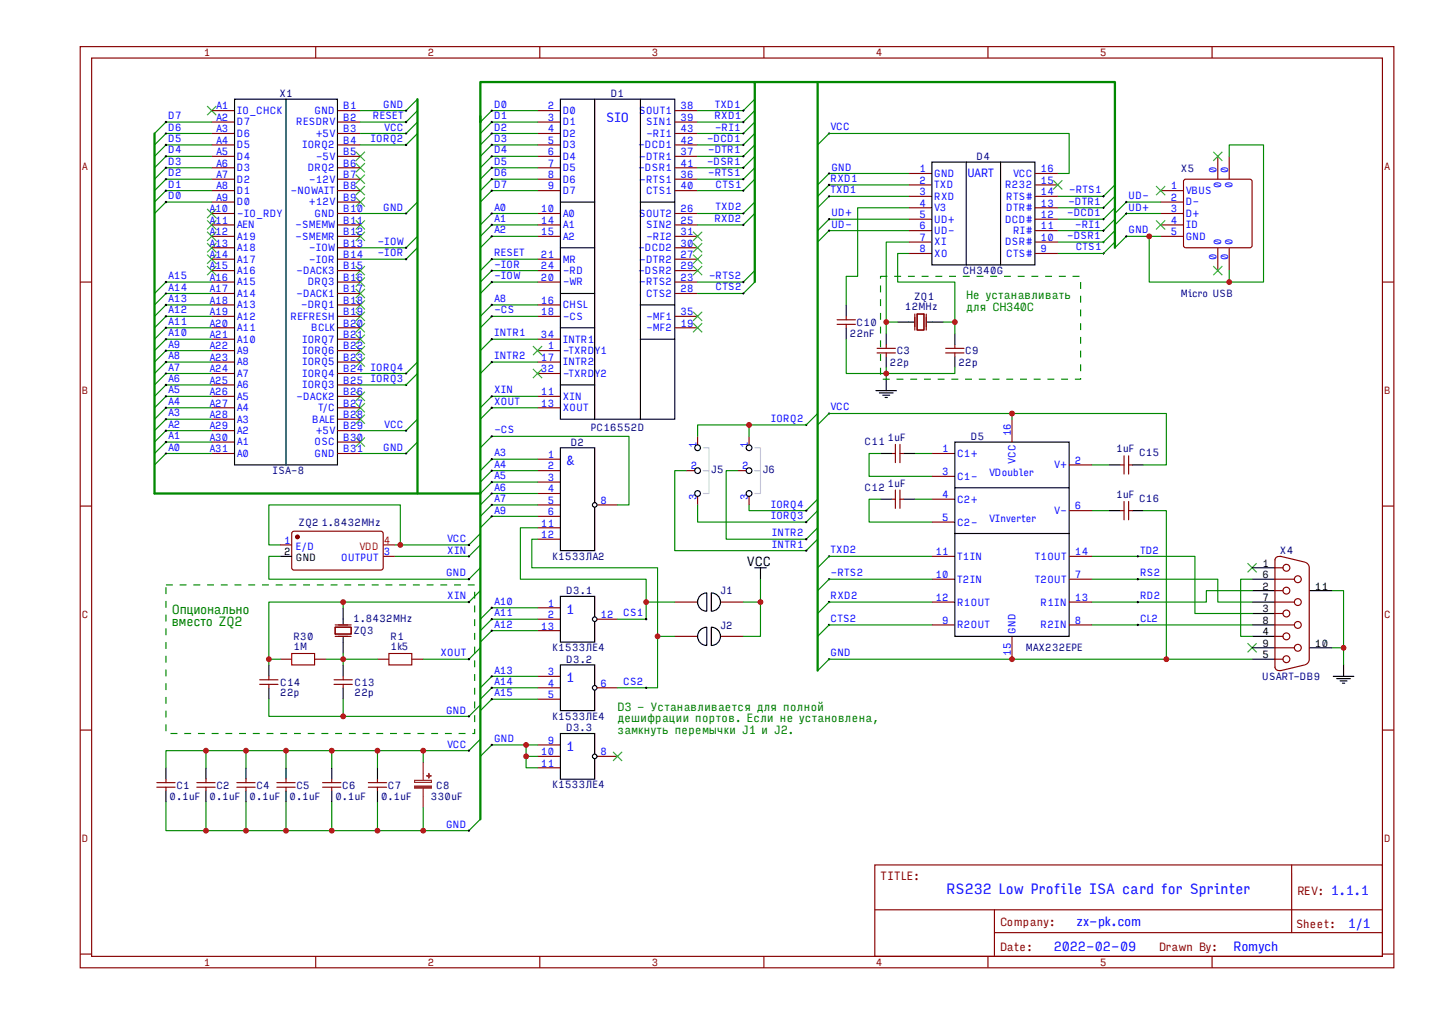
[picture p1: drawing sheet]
<svg xmlns="http://www.w3.org/2000/svg" width="297mm" height="210mm" viewBox="0 0 297 210" stroke-linecap="round" stroke-linejoin="round" font-family="sans-serif">
<g fill="none" stroke="#800" stroke-width=".24">
<path d="M16.6 9.6h271.7v190.6h-271.7zM19 12h266.9v185.9h-266.9zM65.3 9.6v2.4M111.6 9.6v2.4M158 9.6v2.4M204.3 9.6v2.4M250.7 9.6v2.4M111.2 22.9h4.7M111.2 25.3h4.7M111.2 27.6h4.7M111.2 30h4.7M111.2 32.3h4.7"/>
<path d="M111.2 34.7h4.7M111.2 37.1h4.7M111.2 39.4h4.7M139.5 22.9h4.8M139.5 25.3h4.8M139.5 27.6h4.8M139.5 30h4.8M139.5 32.3h4.8M139.5 34.7h4.8M139.5 37.1h4.8M139.5 39.4h4.8M16.6 58.4h2.4"/>
<path d="M111.2 58.4h4.7M111.2 44.2h4.7M111.2 46.5h4.7M111.2 48.9h4.7M111.2 53.6h4.7M111.2 56h4.7M139.5 58.4h4.8M139.5 44.2h4.8M139.5 46.5h4.8M139.5 48.9h4.8M139.5 53.6h4.8M139.5 56h4.8"/>
<path d="M139.5 51.3h4.8M285.9 58.4h2.4M111.2 63.1h4.7M111.2 65.5h4.7M111.2 70.2h4.7M111.2 74.9h4.7M111.2 72.5h4.7M111.2 77.3h4.7M139.5 65.5h4.8M139.5 60.7h4.8M139.5 67.8h4.8M111.2 82h4.7"/>
<path d="M111.2 84.4h4.7M111.2 95h4.7M111.2 97.4h4.7M111.2 99.7h4.7M16.6 104.7h2.4M111.2 102.1h4.7M123 104.5h4.7M285.9 104.7h2.4M16.6 151.1h2.4M285.9 151.1h2.4M180.9 179h105v18.9h-105zM267.1 179l.1 14"/>
<path d="M16.6 197.4h2.4M65.3 197.9v2.3M111.6 197.9v2.3M158 197.9v2.3M181 188.2h104.8M204.3 197.9v2.3M205.7 193h80.1M205.7 188.2v9.5M250.7 197.9v2.3M285.9 197.4h2.4"/>
</g>
<path d="M115.9 20.5h23.6v66.2h-23.6zM123 20.5v66.2M132.5 20.5v66.2M115.9 41.8h7.1M115.9 51.3h7.1M132.5 41.8h7M115.9 67.8h7.1M115.9 60.7h7.1M115.9 79.6h7.1M132.5 63.1h7M132.5 70.2h7M115.9 92.6h7.1v21.3h-7.1z" fill="none" stroke="#000" stroke-width=".24"/>
<path d="M99.4 25.3v76.8h-67.4v-74.5" fill="none" stroke="#080" stroke-width=".47"/>
<g fill="#000" stroke="#080" stroke-width=".24">
<path d="M34.3 25.3l-2.3 2.3zM34.3 27.6l-2.3 2.4zM34.3 32.3l-2.3 2.4zM34.3 30l-2.3 2.3zM34.3 37.1l-2.3 2.3zM34.3 34.7l-2.3 2.4zM99.4 25.3l2.3-2.4zM99.4 30l2.3-2.4zM99.4 27.6l2.3-2.3zM101.7 32.3l-2.3 2.4zM99.4 32.3l2.3-2.3zM99.4 39.4l2.3-2.3z"/>
<path d="M99.4 37.1l2.3-2.4zM34.3 41.8l-2.3 2.4zM34.3 39.4l-2.3 2.4zM99.4 41.8l2.3-2.4zM99.4 48.9l2.3-2.4zM99.4 46.5l2.3-2.3zM99.4 51.3l2.3-2.4zM99.4 58.4l2.3-2.4zM99.4 56l2.3-2.4zM99.4 60.7l2.3-2.3z"/>
</g>
<g fill="none" stroke="#080" stroke-width=".24">
<path d="M34.3 25.3h9.5M34.3 27.6h9.5M34.3 32.3h9.5M34.3 30h9.5M34.3 37.1h9.5M34.3 34.7h9.5M34.3 39.4h9.5M101.7 25.3h9.5M101.7 27.6h9.5M101.7 32.3h9.5M101.7 30h9.5M101.7 37.1h9.5"/>
<path d="M101.7 34.7h9.5M101.7 39.4h9.5M101.7 22.9h9.5M34.3 41.8h9.5M101.7 46.5h9.5M101.7 44.2h9.5M101.7 48.9h9.5M101.7 56h9.5M101.7 53.6h9.5M101.7 58.4h9.5"/>
</g>
<g fill="#000" stroke="#000" stroke-width=".21">
<path d="M34.3 39.2v.5zM34.1 39.4h.5z"/>
<path d="M34.3 36.8v.5zM34.1 37.1h.5z"/>
<path d="M34.3 34.5v.4zM34.1 34.7h.5z"/>
<path d="M34.3 32.1v.5zM34.1 32.3h.5z"/>
<path d="M34.3 29.7v.5zM34.1 30h.5z"/>
<path d="M34.3 27.4v.5zM34.1 27.6h.5z"/>
<path d="M34.3 25v.5zM34.1 25.3h.5z"/>
<path d="M101.7 22.7v.4zM101.5 22.9h.5z"/>
<path d="M101.7 25v.5zM101.5 25.3h.5z"/>
<path d="M101.7 27.4v.5zM101.5 27.6h.5z"/>
<path d="M101.7 29.7v.5zM101.5 30h.5z"/>
<path d="M101.7 32.1v.5zM101.5 32.3h.5z"/>
<path d="M101.7 34.5v.4zM101.5 34.7h.5z"/>
<path d="M101.7 36.8v.5zM101.5 37.1h.5z"/>
<path d="M101.7 39.2v.5zM101.5 39.4h.5z"/>
<path d="M34.3 41.6v.4zM34.1 41.8h.5z"/>
</g>
<g fill="#000" stroke="#3c3" stroke-width=".24">
<path d="M42.8 21.9l1.9 1.9zM42.8 23.8l1.9-1.9z"/>
<path d="M42.8 43.2l1.9 1.9zM44.7 43.2l-1.9 1.9z"/>
<path d="M42.8 45.6l1.9 1.9zM42.8 47.5l1.9-1.9z"/>
<path d="M42.8 48l1.9 1.8zM44.7 48l-1.9 1.8z"/>
<path d="M42.8 50.3l1.9 1.9zM44.7 50.3l-1.9 1.9z"/>
<path d="M42.8 52.7l1.9 1.9zM44.7 52.7l-1.9 1.9z"/>
<path d="M42.8 55l1.9 1.9zM42.8 56.9l1.9-1.9z"/>
</g>
<circle cx="123" cy="104.5" r=".47" fill="#fff" stroke="#000" stroke-width=".24"/>
<path d="M111.2 104.5h4.7M111.2 106.8h4.7M111.2 109.2h4.7M111.2 111.6h4.7M111.2 125.8h4.7M111.2 128.1h4.7M123 128.1h4.7" fill="none" stroke="#800" stroke-width=".24"/>
<path d="M99.4 102.1v67.4" fill="none" stroke="#080" stroke-width=".47"/>
<path d="M34.3 93.8h9.5M34.3 91.5h9.5M34.3 89.1h9.5M101.7 95h9.5M101.7 97.4h9.5M101.7 99.7h9.5M101.7 102.1h9.5M101.7 104.5h9.5M101.7 106.8h9.5" fill="none" stroke="#080" stroke-width=".24"/>
<path d="M34.3 93.8l-2.3 2.4zM34.3 91.5l-2.3 2.3zM34.3 89.1l-2.3 2.4zM101.7 95l-2.3 2.4zM99.4 99.7l2.3-2.3zM99.4 102.1l2.3-2.4zM99.4 104.5l2.3-2.4zM99.4 106.8l2.3-2.3zM99.4 109.2l2.3-2.4z" fill="#000" stroke="#080" stroke-width=".24"/>
<g fill="#000" stroke="#000" stroke-width=".21">
<path d="M101.7 43.9v.5zM101.5 44.2h.5z"/>
<path d="M101.7 46.3v.5zM101.5 46.5h.5z"/>
<path d="M101.7 48.7v.4zM101.5 48.9h.5z"/>
<path d="M34.3 93.6v.5zM34.1 93.8h.5z"/>
<path d="M34.3 91.2v.5zM34.1 91.5h.5z"/>
<path d="M34.3 88.9v.4zM34.1 89.1h.5z"/>
<path d="M101.7 94.8v.4zM101.5 95h.5z"/>
<path d="M101.7 97.1v.5zM101.5 97.4h.5z"/>
<path d="M101.7 99.5v.5zM101.5 99.7h.5z"/>
<path d="M101.7 101.9v.4zM101.5 102.1h.5z"/>
<path d="M101.7 104.2v.5zM101.5 104.5h.5z"/>
<path d="M101.7 106.6v.5zM101.5 106.8h.5z"/>
</g>
<path d="M115.9 123.4h7.1v9.4h-7.1z" fill="none" stroke="#000" stroke-width=".24"/>
<circle cx="123" cy="128.1" r=".47" fill="#fff" stroke="#000" stroke-width=".24"/>
<path d="M111.2 130.5h4.7M111.2 139.9h4.7M111.2 142.3h4.7M123 142.3h4.7" fill="none" stroke="#800" stroke-width=".24"/>
<path d="M115.9 137.6h7.1v9.4h-7.1z" fill="none" stroke="#000" stroke-width=".24"/>
<circle cx="123" cy="142.3" r=".47" fill="#fff" stroke="#000" stroke-width=".24"/>
<g fill="none" stroke="#800" stroke-width=".24">
<path d="M141.9 97.4h2.4M144.3 90.3v2.3M192.8 93.8h4.7M192.8 98.6h4.7M209.3 86.7v4.8M221.1 96.2h4.8M58 112.7h2.3M60.6 110h18.4l.3 .4-.1 7.3-.4 .2h-18.2l-.3-.4v-7.1zM79.3 115.1h2.3M144.3 102.1v2.4M192.8 103.3h4.7M192.8 108h4.7"/>
<path d="M192.8 115.1h4.7M192.8 119.8h4.7M221.1 115.1h4.8M221.1 119.8h4.8M221.1 105.6h4.8M139.5 124.6h4.8M139.5 131.7h4.8M149 124.6h4.7M149 131.7h4.7M192.8 124.6h4.7M192.8 129.3h4.7M209.3 131.7v4.7"/>
<path d="M221.1 124.6h4.8M221.1 129.3h4.8M111.2 144.7h4.7M49 162.9h3.8M49 161.9h3.8M50.9 161.2v.7M50.9 162.9v.7M57.3 162.9h3.7M57.3 161.9h3.7M59.2 161.2v.7M59.2 162.9v.7M66.7 162.9h3.8"/>
<path d="M66.7 161.9h3.8M68.6 161.2v.7M68.6 162.9v.7M76.2 162.9h3.8M76.2 161.9h3.8M78.1 161.2v.7M78.1 162.9v.7"/>
</g>
<g fill="#000" stroke="#080" stroke-width=".24">
<path d="M84 22.9l2.3-2.4zM84 27.6l2.3-2.3zM84 25.3l2.3-2.4zM153.7 22.9l2.4-2.4zM156.1 22.9l-2.4 2.4zM153.7 37.1l2.4-2.4zM156.1 37.1l-2.4 2.3zM169.1 30l2.4-2.4zM84 44.2l2.3-2.4zM84 51.3l2.3-2.4zM86.3 51.3l-2.3 2.3zM156.1 41.8l-2.4 2.4z"/>
<path d="M153.7 46.5l2.4-2.3zM153.7 58.4l2.4-2.4zM169.1 40.6l2.4-2.3zM34.3 77.3l-2.3 2.3zM34.3 74.9l-2.3 2.4zM34.3 72.5l-2.3 2.4zM34.3 70.2l-2.3 2.3zM34.3 67.8l-2.3 2.4zM34.3 65.5l-2.3 2.3zM34.3 63.1l-2.3 2.4zM34.3 60.7l-2.3 2.4zM34.3 58.4l-2.3 2.3z"/>
<path d="M84 79.6l2.3-2.3zM84 77.3l2.3-2.4zM99.4 65.5l2.3-2.4zM99.4 67.8l2.3-2.3zM156.1 58.4l-2.4 2.3zM34.3 86.7l-2.3 2.4zM34.3 84.4l-2.3 2.3zM34.3 82l-2.3 2.4zM34.3 79.6l-2.3 2.4zM84 93.8l2.3-2.3zM84 89.1l2.3-2.4zM99.4 92.6l2.3-2.3z"/>
<path d="M99.4 84.4l2.3-2.4zM169.1 87.9l2.4-2.3zM97 119.8l2.4-2.3zM97 115.1l2.4-2.4zM97 112.7l2.4-2.3zM169.1 117.5l2.4-2.4zM99.4 128.1l2.3-2.3zM99.4 130.5l2.3-2.4zM101.7 130.5l-2.3 2.3zM169.1 131.7l2.4-2.4zM171.5 124.6l-2.4 2.3zM169.1 122.2l2.4-2.4z"/>
<path d="M97 155.3l2.4-2.4zM99.4 142.3l2.3-2.4zM99.4 144.7l2.3-2.4zM99.4 147l2.3-2.3zM97 171.9l2.4-2.4z"/>
</g>
<g fill="none" stroke="#080" stroke-width=".24">
<path d="M74.5 22.9h9.5M74.5 27.6h9.5M74.5 25.3h9.5M144.3 22.9h9.4M144.3 25.3h9.4M144.3 37.1h9.4M144.3 39.4h9.4M171.5 27.6h49.6v8.3h-2.3M34.3 58.4h9.5M74.5 44.2h9.5M74.5 51.3h9.5M74.5 53.6h9.5"/>
<path d="M144.3 58.4h9.4M144.3 44.2h9.4M144.3 46.5h9.4M34.3 63.1h9.5M34.3 65.5h9.5M34.3 79.6h9.5M34.3 77.3h9.5M34.3 74.9h9.5M34.3 72.5h9.5M34.3 70.2h9.5M34.3 67.8h9.5M34.3 60.7h9.5"/>
<path d="M74.5 79.6h9.5M74.5 77.3h9.5M101.7 63.1h9.5M101.7 65.5h9.5M144.3 60.7h9.4M34.3 86.7h9.5M34.3 84.4h9.5M34.3 82h9.5M74.5 93.8h9.5M74.5 89.1h9.5M101.7 90.3h28.4v14.2h-2.4M101.7 82h9.5"/>
<path d="M171.5 85.6h69.7v10.6h-4.7M182.1 93.8h-2.4v4.8h13.1M189.2 93.8h3.6M225.9 96.2h3.5M58 112.7h-2.4v-8.2h27.2v8.2M58 115.1h-2.4v4.7h41.4M81.6 115.1h15.4M81.6 112.7h15.4M111.2 109.2h-3.6v10.6h26v8.3h-5.9M111.2 111.6h-1.2v5.9h26v24.8h-8.3M157.3 119.8v4.8M171.5 119.8h21.3"/>
<path d="M171.5 115.1h21.3M182.1 103.3h-2.4v4.7h13.1M189.2 103.3h3.6M225.9 105.6h3.5M236.5 105.6h4.7v30.8h-69.7M101.7 125.8h9.5M101.7 128.1h9.5M101.7 130.5h9.5M101.7 139.9h9.5M133.6 124.6h5.9M136 131.7h3.5M153.7 124.6h3.6v7.1h-3.6"/>
<path d="M171.5 124.6h21.3M171.5 129.3h21.3M59.2 155.3v3.6M68.6 155.3v3.6M78.1 155.3v3.6M87.5 155.3h-36.6v3.6M97 155.3h-9.5v2.4M101.7 142.3h9.5M101.7 144.7h9.5M50.9 165.9v6h36.6M59.2 165.9v6M68.6 165.9v6"/>
<path d="M78.1 165.9v6M87.5 167.1v4.8h9.5"/>
</g>
<g fill="#000" stroke="#000" stroke-width=".21">
<path d="M84 22.7v.4zM83.7 22.9h.5z"/>
<path d="M84 27.4v.5zM83.7 27.6h.5z"/>
<path d="M84 25v.5zM83.7 25.3h.5z"/>
<path d="M153.7 22.7v.4zM153.5 22.9h.5z"/>
<path d="M153.7 36.8v.5zM153.5 37.1h.5z"/>
<path d="M153.7 25v.5zM153.5 25.3h.5z"/>
<path d="M153.7 39.2v.5zM153.5 39.4h.5z"/>
<path d="M171.5 27.4v.5zM171.2 27.6h.5z"/>
<path d="M34.3 58.1v.5zM34.1 58.4h.5z"/>
<path d="M84 43.9v.5zM83.7 44.2h.5z"/>
<path d="M84 51v.5zM83.7 51.3h.5z"/>
<path d="M84 53.4v.5zM83.7 53.6h.5z"/>
<path d="M101.7 55.8v.4zM101.5 56h.5z"/>
<path d="M101.7 58.1v.5zM101.5 58.4h.5z"/>
<path d="M101.7 53.4v.5zM101.5 53.6h.5z"/>
<path d="M153.7 43.9v.5zM153.5 44.2h.5z"/>
<path d="M153.7 58.1v.5zM153.5 58.4h.5z"/>
<path d="M153.7 46.3v.5zM153.5 46.5h.5z"/>
<path d="M34.3 79.4v.5zM34.1 79.6h.5z"/>
<path d="M34.3 77v.5zM34.1 77.3h.5z"/>
<path d="M34.3 74.7v.4zM34.1 74.9h.5z"/>
<path d="M34.3 72.3v.5zM34.1 72.5h.5z"/>
<path d="M34.3 69.9v.5zM34.1 70.2h.5z"/>
<path d="M34.3 67.6v.5zM34.1 67.8h.5z"/>
<path d="M34.3 65.2v.5zM34.1 65.5h.5z"/>
<path d="M34.3 62.9v.4zM34.1 63.1h.5z"/>
<path d="M34.3 60.5v.5zM34.1 60.7h.5z"/>
<path d="M84 79.4v.5zM83.7 79.6h.5z"/>
<path d="M84 77v.5zM83.7 77.3h.5z"/>
<path d="M101.7 65.2v.5zM101.5 65.5h.5z"/>
<path d="M101.7 62.9v.4zM101.5 63.1h.5z"/>
<path d="M153.7 60.5v.5zM153.5 60.7h.5z"/>
<path d="M34.3 86.5v.5zM34.1 86.7h.5z"/>
<path d="M34.3 84.1v.5zM34.1 84.4h.5z"/>
<path d="M34.3 81.8v.4zM34.1 82h.5z"/>
<path d="M84 93.6v.5zM83.7 93.8h.5z"/>
<path d="M84 88.9v.4zM83.7 89.1h.5z"/>
<path d="M101.7 90v.5zM101.5 90.3h.5z"/>
<path d="M101.7 81.8v.4zM101.5 82h.5z"/>
<path d="M171.5 85.3v.5zM171.2 85.6h.5z"/>
<path d="M97 119.6v.5zM96.7 119.8h.5z"/>
<path d="M97 114.9v.4zM96.7 115.1h.5z"/>
<path d="M97 112.5v.5zM96.7 112.7h.5z"/>
<path d="M171.5 119.6v.5zM171.2 119.8h.5z"/>
<path d="M171.5 114.9v.4zM171.2 115.1h.5z"/>
<path d="M101.7 125.5v.5zM101.5 125.8h.5z"/>
<path d="M101.7 127.9v.5zM101.5 128.1h.5z"/>
<path d="M101.7 130.2v.5zM101.5 130.5h.5z"/>
<path d="M101.7 139.7v.5zM101.5 139.9h.5z"/>
<path d="M133.6 127.9v.5zM133.4 128.1h.5z"/>
<path d="M171.5 129.1v.4zM171.2 129.3h.5z"/>
<path d="M171.5 124.3v.5zM171.2 124.6h.5z"/>
<path d="M171.5 136.2v.4zM171.2 136.4h.5z"/>
<path d="M97 155.1v.4zM96.7 155.3h.5z"/>
<path d="M101.7 142.1v.4zM101.5 142.3h.5z"/>
<path d="M101.7 144.4v.5zM101.5 144.7h.5z"/>
<path d="M133.6 142.1v.4zM133.4 142.3h.5z"/>
<path d="M97 171.6v.5zM96.7 171.9h.5z"/>
</g>
<path d="M156.1 17h13v121.8M86.3 20.5v81.6M99.4 24.1v1.2v-8.3h56.7v41.4" fill="none" stroke="#080" stroke-width=".47"/>
<g fill="#000" stroke="#3c3" stroke-width=".24">
<path d="M73.6 31.4l1.9 1.9zM73.6 33.3l1.9-1.9z"/>
<path d="M73.6 33.8l1.9 1.9zM73.6 35.7l1.9-1.9z"/>
<path d="M73.6 36.1l1.9 1.9zM73.6 38l1.9-1.9z"/>
<path d="M73.6 38.5l1.9 1.9zM73.6 40.4l1.9-1.9z"/>
<path d="M73.6 40.9l1.9 1.9zM75.5 40.9l-1.9 1.9z"/>
<path d="M73.6 45.6l1.9 1.9zM73.6 47.5l1.9-1.9z"/>
<path d="M73.6 48l1.9 1.8zM73.6 49.8l1.9-1.8z"/>
<path d="M73.6 55l1.9 1.9zM73.6 56.9l1.9-1.9z"/>
<path d="M73.6 57.4l1.9 1.9zM73.6 59.3l1.9-1.9z"/>
<path d="M73.6 59.8l1.9 1.9zM75.5 59.8l-1.9 1.9z"/>
<path d="M143.3 48l1.9 1.8zM145.2 48l-1.9 1.8z"/>
<path d="M143.3 50.3l1.9 1.9zM143.3 52.2l1.9-1.9z"/>
<path d="M143.3 52.7l1.9 1.9zM145.2 52.7l-1.9 1.9z"/>
<path d="M143.3 55l1.9 1.9zM143.3 56.9l1.9-1.9z"/>
<path d="M73.6 62.1l1.9 1.9zM75.5 62.1l-1.9 1.9z"/>
<path d="M73.6 64.5l1.9 1.9zM73.6 66.4l1.9-1.9z"/>
<path d="M73.6 66.9l1.9 1.9zM73.6 68.8l1.9-1.9z"/>
<path d="M73.6 69.2l1.9 1.9zM73.6 71.1l1.9-1.9z"/>
<path d="M73.6 71.6l1.9 1.9zM73.6 73.5l1.9-1.9z"/>
<path d="M73.6 74l1.9 1.9zM73.6 75.9l1.9-1.9z"/>
<path d="M143.3 64.5l1.9 1.9zM143.3 66.4l1.9-1.9z"/>
<path d="M143.3 66.9l1.9 1.9zM143.3 68.8l1.9-1.9z"/>
<path d="M73.6 81.1l1.9 1.8zM73.6 82.9l1.9-1.8z"/>
<path d="M73.6 83.4l1.9 1.9zM73.6 85.3l1.9-1.9z"/>
<path d="M73.6 85.8l1.9 1.9zM73.6 87.7l1.9-1.9z"/>
<path d="M73.6 90.5l1.9 1.9zM73.6 92.4l1.9-1.9z"/>
<path d="M258 116.5l1.9 1.9zM258 118.4l1.9-1.9z"/>
<path d="M258 133.1l1.9 1.9zM259.9 133.1l-1.9 1.9z"/>
</g>
<g fill="none" stroke="#000" stroke-width=".24">
<path d="M197.5 91.5h23.6v40.2h-23.6zM58 115.1h2.3M156.1 117.5h2.4M157.3 117.5v2.3M197.5 100.9h23.6M197.5 110.4h23.6M144.8 123.2l.9-.5h.5v3.8a1.89 1.89 0 0 1-1.8-1.2 1.89 1.89 0 0 1 .4-2.1zM144.8 130.3l.9-.5h.5v3.8a1.89 1.89 0 0 1-1.8-1.2 1.89 1.89 0 0 1 .4-2.1zM147.1 122.7a1.89 1.89 0 0 1 1.9 1.9 1.89 1.89 0 0 1-1.9 1.9zM147.1 129.8a1.89 1.89 0 0 1 1.9 1.9 1.89 1.89 0 0 1-1.9 1.9zM50.9 158.9v2.3M59.2 158.9v2.3"/>
<path d="M68.6 158.9v2.3M78.1 158.9v2.3M50.9 163.6v2.3M59.2 163.6v2.3M68.6 163.6v2.3M78.1 163.6v2.3"/>
</g>
<circle cx="61.5" cy="111.1" r=".35" fill="#800" stroke="#800" stroke-width=".24"/>
<path d="M79.3 112.7h2.3" fill="none" stroke="#f00" stroke-width=".24"/>
<g fill="#8d2323" stroke="#8d2323" stroke-width=".24">
<path d="M88.7 160v1z"/>
<path d="M88.2 160.5h1z"/>
<path d="M85.8 162.6h3.4v.5h-3.4z"/>
</g>
<path d="M87.5 157.7v3.8M85.8 161.5h3.4v.4h-3.4zM87.5 163.1v4" fill="none" stroke="#8d2323" stroke-width=".24"/>
<circle cx="144.3" cy="97.4" r=".59" fill="#fff" stroke="#000" stroke-width=".24"/>
<path d="M145.5 92.6h1.1v4.8h-1.1" fill="none" stroke="#ccc" stroke-width=".24"/>
<circle cx="144.3" cy="102.1" r=".59" fill="#fff" stroke="#000" stroke-width=".24"/>
<path d="M145.5 97.4h1.1v4.7h-1.1" fill="none" stroke="#ccc" stroke-width=".24"/>
<circle cx="144.3" cy="92.6" r=".59" fill="#fff" stroke="#000" stroke-width=".24"/>
<path d="M152.6 97.4h2.3M154.9 90.3v2.3M154.9 102.1v2.4" fill="none" stroke="#800" stroke-width=".24"/>
<circle cx="154.9" cy="97.4" r=".59" fill="#fff" stroke="#000" stroke-width=".24"/>
<path d="M156.1 92.6h1.2v4.8h-1.2" fill="none" stroke="#ccc" stroke-width=".24"/>
<circle cx="154.9" cy="102.1" r=".59" fill="#fff" stroke="#000" stroke-width=".24"/>
<path d="M156.1 97.4h1.2v4.7h-1.2" fill="none" stroke="#ccc" stroke-width=".24"/>
<circle cx="154.9" cy="92.6" r=".59" fill="#fff" stroke="#000" stroke-width=".24"/>
<path d="M84 30l2.3-2.4zM99.4 72.5l2.3-2.3zM99.4 77.3l2.3-2.4zM166.7 87.9l2.4-2.3zM169.1 109.2l-2.4 2.4zM169.1 111.6l-2.4 2.3zM169.1 105.6l-2.4 2.4zM166.7 105.6l2.4-2.3z" fill="#000" stroke="#080" stroke-width=".24"/>
<g fill="none" stroke="#080" stroke-width=".24">
<path d="M74.5 30h9.5M101.7 70.2h9.5M101.7 74.9h9.5M141.9 97.4h-2.4v16.5h27.2M152.6 97.4h-2.4v14.2h16.5M154.9 87.9v2.4M166.7 87.9h-22.4v2.4M144.3 104.5v3.5h22.4M154.9 104.5v1.1h11.8M225.9 115.1h21.2v11.8h11.9M225.9 119.8h26v4.8h7.1M259 119.8h-2.4v11.9h2.4"/>
<path d="M225.9 129.3h33.1M241.2 136.4h17.8M259 122.2h-9.5v2.4h-23.6"/>
</g>
<g fill="#000" stroke="#000" stroke-width=".21">
<path d="M84 29.7v.5zM83.7 30h.5z"/>
<path d="M101.7 69.9v.5zM101.5 70.2h.5z"/>
<path d="M101.7 74.7v.4zM101.5 74.9h.5z"/>
<path d="M166.7 87.7v.5zM166.5 87.9h.5z"/>
<path d="M166.7 111.3v.5zM166.5 111.6h.5z"/>
<path d="M166.7 113.7v.5zM166.5 113.9h.5z"/>
<path d="M166.7 107.8v.5zM166.5 108h.5z"/>
<path d="M166.7 105.4v.5zM166.5 105.6h.5z"/>
</g>
<g fill="#000" stroke="#3c3" stroke-width=".24">
<path d="M110.2 76.3l1.9 1.9zM112.1 76.3l-1.9 1.9z"/>
<path d="M110.2 71.6l1.9 1.9zM110.2 73.5l1.9-1.9z"/>
</g>
<g fill="none" stroke="#800" stroke-width=".24">
<path d="M263.7 117.5h1.6M263.7 119.8h4M263.7 115.8v22.2M264.9 115.1l4.9 1.2M265 115.2a.91 .91 0 0 0-1.3 .7M269.9 116.3a1.18 1.18 0 0 1 .9 1.2v18.9a1.18 1.18 0 0 1-.9 1.1M263.7 122.2h1.6M263.7 126.9h1.6M263.7 131.7h1.6M263.7 124.6h4M263.7 136.4h1.6M263.7 129.3h4"/>
<path d="M263.7 134h4M263.7 138a.91 .91 0 0 0 1.3 .7M269.8 137.6l-4.9 1.2M111.2 154.1h4.7M111.2 156.5h4.7M123 156.5h4.7"/>
<circle cx="266.1" cy="117.5" r=".71"/>
<circle cx="268.4" cy="119.8" r=".71"/>
<circle cx="266.1" cy="122.2" r=".71"/>
<circle cx="266.1" cy="136.4" r=".71"/>
<circle cx="266.1" cy="131.7" r=".71"/>
<circle cx="266.1" cy="126.9" r=".71"/>
<circle cx="268.4" cy="134" r=".71"/>
<circle cx="268.4" cy="129.3" r=".71"/>
<circle cx="268.4" cy="124.6" r=".71"/>
</g>
<path d="M259 117.5h4.7M259 119.8h4.7M259 122.2h4.7M259 126.9h4.7M259 131.7h4.7M259 136.4h4.7M259 124.6h4.7M259 129.3h4.7M259 134h4.7M270.8 122.2h4.7M270.8 134h4.7M115.9 151.8h7.1v9.4h-7.1z" fill="none" stroke="#000" stroke-width=".24"/>
<circle cx="123" cy="156.5" r=".47" fill="#fff" stroke="#000" stroke-width=".24"/>
<g fill="none" stroke="#800" stroke-width=".24">
<path d="M43.8 22.9h4.7M43.8 25.3h4.7M43.8 27.6h4.7M43.8 30h4.7M43.8 32.3h4.7M43.8 34.7h4.7M43.8 37.1h4.7M43.8 39.4h4.7M69.8 22.9h4.7M69.8 25.3h4.7M69.8 27.6h4.7M69.8 30h4.7"/>
<path d="M69.8 32.3h4.7M69.8 34.7h4.7M69.8 37.1h4.7M69.8 39.4h4.7M188 35.9h4.8M188 38.3h4.8M214 35.9h4.8M214 38.3h4.8M240 39.4h4.8M244.8 37.3l.4-.2h13.5l.3 .4-.1 13.5-.4 .3-13.5-.1-.2-.4zM251.9 32.3v4.8M254.2 32.3v4.8"/>
<path d="M43.8 41.8h4.7M43.8 44.2h4.7M43.8 46.5h4.7M43.8 48.9h4.7M43.8 51.3h4.7M43.8 53.6h4.7M43.8 56h4.7M43.8 58.4h4.7M69.8 41.8h4.7M69.8 44.2h4.7M69.8 46.5h4.7M69.8 48.9h4.7"/>
<path d="M69.8 51.3h4.7M69.8 53.6h4.7M69.8 56h4.7M69.8 58.4h4.7M188 40.6h4.8M188 43h4.8M188 45.4h4.8M188 47.7h4.8M188 50.1h4.8M188 52.4h4.8M214 40.6h4.8M214 43h4.8"/>
<path d="M214 45.4h4.8M214 47.7h4.8M214 50.1h4.8M214 52.4h4.8M240 41.8h4.8M240 44.2h4.8M240 46.5h4.8M240 48.9h4.8M251.9 51.3v4.7M254.2 51.3v4.7M43.8 60.7h4.7M43.8 63.1h4.7"/>
<path d="M43.8 65.5h4.7M43.8 67.8h4.7M43.8 70.2h4.7M43.8 72.5h4.7M43.8 74.9h4.7M43.8 77.3h4.7M43.8 79.6h4.7M69.8 60.7h4.7M69.8 63.1h4.7M69.8 65.5h4.7M69.8 67.8h4.7M69.8 70.2h4.7"/>
<path d="M69.8 72.5h4.7M69.8 74.9h4.7M69.8 77.3h4.7M69.8 79.6h4.7M173.1 67.1h3.8M173.1 66.2h3.8M175 65.5v.7M175 67.1v.7M181.4 73h3.8M181.4 72.1h3.8M183.3 71.4v.7M183.3 73v.7"/>
<path d="M189.2 65v3.3M189.7 65h1.4v3.3h-1.4zM191.6 65v3.3M195.6 73h3.8M195.6 72.1h3.8M197.5 71.4v.7M197.5 73v.7M43.8 82h4.7M43.8 84.4h4.7M43.8 86.7h4.7M43.8 89.1h4.7M43.8 91.5h4.7"/>
<path d="M43.8 93.8h4.7M69.8 82h4.7M69.8 84.4h4.7M69.8 86.7h4.7M69.8 89.1h4.7M69.8 91.5h4.7M69.8 93.8h4.7M184.5 93.8h.7M185.2 91.9v3.8M186.1 93.8h.7M186.1 91.9v3.8M231.8 96.2h.7"/>
<path d="M232.5 94.3v3.8M233.4 94.3v3.8M233.4 96.2h.7M184.5 103.3h.7M185.2 101.4v3.8M186.1 101.4v3.8M186.1 103.3h.7M231.8 105.6h.7M232.5 103.8v3.7M233.4 103.8v3.7M233.4 105.6h.7M55.6 139.9v.7"/>
<path d="M58 136.4h2.3M65.1 136.4h2.3M69.3 129.8h3.3v1.4h-3.3zM69.3 129.3h3.3M69.3 131.7h3.3M71 139.9v.7M78.1 136.4h2.3M85.2 136.4h2.3M53.7 140.6h3.8M53.7 141.6h3.8M55.6 141.6v.7M69.1 140.6h3.8"/>
<path d="M69.1 141.6h3.8M71 141.6v.7M111.2 158.9h4.7M32.4 162.9h3.8M32.4 161.9h3.8M34.3 161.2v.7M34.3 162.9v.7M40.7 162.9h3.8M40.7 161.9h3.8M42.6 161.2v.7M42.6 162.9v.7"/>
</g>
<g fill="none" stroke="#080" stroke-width=".24">
<path d="M144.3 27.6h9.4M144.3 30h9.4M144.3 32.3h9.4M144.3 34.7h9.4M171.5 35.9h16.5M171.5 38.3h16.5M254.2 32.3v-2.3h7.1v28.4h-7.1M171.5 40.6h16.5M171.5 47.7h16.5M171.5 45.4h16.5M188 50.1h-4.7v16.5h2.4M188 52.4h-2.3v6h11.8v8.2h-2.4"/>
<path d="M188 43h-10.6v14.2h-2.4v5.9M218.8 40.6h9.4M218.8 52.4h9.4M218.8 47.7h9.4M218.8 50.1h9.4M218.8 45.4h9.4M218.8 43h9.4M233 48.9h7M233 44.2h7M233 41.8h7M237.7 48.9v9.5h16.5v-2.4M175 70.2v7.1h22.5v-1.2"/>
<path d="M183.3 66.6v2.4M183.3 76.1v2.4M197.5 66.6v2.4M101.7 84.4h9.5M209.3 85.6v1.1M58 136.4h-2.4v1.2M67.4 136.4h3.6v1.2M71 135.2v1.2h7.1M71 124.6v1.2M87.5 136.4h9.5M97 124.6h-41.4v11.8M275.5 122.2h2.4v11.8h-2.4"/>
<path d="M277.9 134v3.6M42.6 155.3v3.6M50.9 155.3h-16.6v3.6M55.6 144.7v3.5h41.4M71 144.7v3.5M101.7 154.1h9.5M108.8 154.1v2.4h2.4M108.8 156.5v2.4h2.4M34.3 165.9v6h16.6M42.6 165.9v6"/>
</g>
<g fill="#000" stroke="#080" stroke-width=".24">
<path d="M153.7 27.6l2.4-2.3zM153.7 30l2.4-2.4zM156.1 30l-2.4 2.3zM156.1 32.3l-2.4 2.4zM169.1 38.3l2.4-2.4zM169.1 43l2.4-2.4zM169.1 47.7l2.4-2.3zM169.1 50.1l2.4-2.4zM228.2 40.6l2.4-2.3zM228.2 52.4l2.4-2.3zM228.2 47.7l2.4-2.3zM228.2 50.1l2.4-2.4z"/>
<path d="M230.6 43l-2.4 2.4zM228.2 43l2.4-2.4zM230.6 51.3l2.4-2.4zM230.6 46.5l2.4-2.3zM230.6 44.2l2.4-2.4zM99.4 86.7l2.3-2.3zM97 136.4l2.4-2.4zM97 124.6l2.4-2.4zM169.1 138.8l2.4-2.4zM99.4 145.8l-2.4 2.4zM99.4 156.5l2.3-2.4z"/>
</g>
<g fill="#000" stroke="#000" stroke-width=".21">
<path d="M153.7 27.4v.5zM153.5 27.6h.5z"/>
<path d="M153.7 34.5v.4zM153.5 34.7h.5z"/>
<path d="M153.7 29.7v.5zM153.5 30h.5z"/>
<path d="M153.7 32.1v.5zM153.5 32.3h.5z"/>
<path d="M171.5 35.7v.4zM171.2 35.9h.5z"/>
<path d="M171.5 38v.5zM171.2 38.3h.5z"/>
<path d="M171.5 45.1v.5zM171.2 45.4h.5z"/>
<path d="M171.5 47.5v.5zM171.2 47.7h.5z"/>
<path d="M171.5 40.4v.5zM171.2 40.6h.5z"/>
<path d="M228.2 40.4v.5zM228 40.6h.5z"/>
<path d="M228.2 52.2v.5zM228 52.4h.5z"/>
<path d="M228.2 47.5v.5zM228 47.7h.5z"/>
<path d="M228.2 49.8v.5zM228 50.1h.5z"/>
<path d="M228.2 45.1v.5zM228 45.4h.5z"/>
<path d="M228.2 42.8v.4zM228 43h.5z"/>
<path d="M233 43.9v.5zM232.7 44.2h.5z"/>
<path d="M233 41.6v.4zM232.7 41.8h.5z"/>
<path d="M233 48.7v.4zM232.7 48.9h.5z"/>
<path d="M101.7 84.1v.5zM101.5 84.4h.5z"/>
<path d="M235.3 114.9v.4zM235.1 115.1h.5z"/>
<path d="M235.3 119.6v.5zM235.1 119.8h.5z"/>
<path d="M97 124.3v.5zM96.7 124.6h.5z"/>
<path d="M97 136.2v.4zM96.7 136.4h.5z"/>
<path d="M235.3 124.3v.5zM235.1 124.6h.5z"/>
<path d="M235.3 129.1v.4zM235.1 129.3h.5z"/>
<path d="M97 148v.5zM96.7 148.2h.5z"/>
<path d="M101.7 153.9v.5zM101.5 154.1h.5z"/>
</g>
<g fill="#000" stroke="#3c3" stroke-width=".24">
<path d="M217.8 37.3l1.9 1.9zM219.7 37.3l-1.9 1.9z"/>
<path d="M239.1 38.5l1.9 1.9zM239.1 40.4l1.9-1.9z"/>
<path d="M250.9 31.4l1.9 1.9zM250.9 33.3l1.9-1.9z"/>
<path d="M239.1 45.6l1.9 1.9zM239.1 47.5l1.9-1.9z"/>
<path d="M250.9 55l1.9 1.9zM250.9 56.9l1.9-1.9z"/>
<path d="M126.8 155.5l1.9 1.9zM126.8 157.4l1.9-1.9z"/>
</g>
<g fill="none" stroke="#000" stroke-width=".24">
<path d="M48.5 20.5h21.3v75.7h-21.3zM59.2 20.5v75.7M192.8 33.5h21.2v21.3h-21.2zM199.8 33.5v21.3M206.9 33.5v21.3M175 63.1v2.4M175 67.8v2.4M183.3 69v2.4M183.3 73.7v2.4M183.3 78.5v2.3M185.7 66.6h3.3M191.8 66.6h3.3"/>
<path d="M197.5 69v2.4M197.5 73.7v2.4M181.2 80.8h4.2M181.9 81.3h2.8M182.1 93.8h2.4M182.6 81.8h1.4M183.1 82.2h.4M186.8 93.8h2.4M229.4 96.2h2.4M234.1 96.2h2.4M182.1 103.3h2.4M186.8 103.3h2.4"/>
<path d="M229.4 105.6h2.4M234.1 105.6h2.4M55.6 137.6v2.3M71 125.8v3.3M71 131.9v3.3M71 137.6v2.3M275.8 139.9h4.2M277.9 137.6v2.3M34.3 158.9v2.3M42.6 158.9v2.3M55.6 142.3v2.4M71 142.3v2.4"/>
<path d="M276.5 140.4h2.8M277.2 140.9h1.4M277.6 141.4h.5M34.3 163.6v2.3M42.6 163.6v2.3"/>
</g>
<path d="M169.1 17h61.5v34.3" fill="none" stroke="#080" stroke-width=".47"/>
<path d="M60.3 135.2h4.8v2.4h-4.8zM80.4 135.2h4.8v2.4h-4.8z" fill="none" stroke="#a00000" stroke-width=".24"/>
<path d="M182.1 57.2h41.4v21.3h-41.4zM34.3 121h63.9v30.8h-63.9z" fill="none" stroke="#060" stroke-width=".24" stroke-dasharray="1.4 1.4" stroke-linecap="butt"/>
<g fill="#c00">
<circle cx="133.6" cy="124.6" r=".59"/>
<circle cx="136" cy="131.7" r=".59"/>
<circle cx="157.3" cy="124.6" r=".59"/>
<circle cx="209.3" cy="136.4" r=".59"/>
<circle cx="82.8" cy="112.7" r=".59"/>
<circle cx="87.5" cy="171.9" r=".59"/>
<circle cx="59.2" cy="171.9" r=".59"/>
<circle cx="68.6" cy="171.9" r=".59"/>
<circle cx="78.1" cy="171.9" r=".59"/>
<circle cx="87.5" cy="155.3" r=".59"/>
<circle cx="59.2" cy="155.3" r=".59"/>
<circle cx="68.6" cy="155.3" r=".59"/>
<circle cx="78.1" cy="155.3" r=".59"/>
<circle cx="154.9" cy="87.9" r=".59"/>
<circle cx="241.2" cy="136.4" r=".59"/>
<circle cx="108.8" cy="154.1" r=".59"/>
<circle cx="108.8" cy="156.5" r=".59"/>
<circle cx="277.9" cy="134" r=".59"/>
<circle cx="50.9" cy="155.3" r=".59"/>
<circle cx="50.9" cy="171.9" r=".59"/>
<circle cx="42.6" cy="171.9" r=".59"/>
<circle cx="42.6" cy="155.3" r=".59"/>
<circle cx="183.3" cy="66.6" r=".59"/>
<circle cx="197.5" cy="66.6" r=".59"/>
<circle cx="183.3" cy="77.3" r=".59"/>
<circle cx="237.7" cy="48.9" r=".59"/>
<circle cx="254.2" cy="58.4" r=".59"/>
<circle cx="71" cy="136.4" r=".59"/>
<circle cx="55.6" cy="136.4" r=".59"/>
<circle cx="71" cy="148.2" r=".59"/>
<circle cx="71" cy="124.6" r=".59"/>
<circle cx="209.3" cy="85.6" r=".59"/>
</g>
<text font-size="3" fill="#00f" x="195.7" y="185">RS232 Low Profile ISA card for Sprinter</text>
<g font-size="2.7" fill="#00f">
<text x="125.4" y="25.3">SIO</text>
<text x="117.1" y="96.2">&amp;</text>
<text x="117.1" y="126.9">1</text>
<text x="117.1" y="141.1">1</text>
<text x="117.1" y="155.3">1</text>
<text x="222.6" y="191.6">zx-pk.com</text>
<text x="218" y="196.8">2022-02-09</text>
<text x="255.1" y="196.7">Romych</text>
<text x="278.7" y="192.1">1/1</text>
</g>
<text font-size="2.7" x="154.4" y="117">VCC</text>
<g font-size="2.7" fill="#060">
<text x="35.5" y="126.9">Опционально</text>
<text x="35.5" y="129.6">вместо ZQ2</text>
</g>
<text font-size="2.4" fill="#00f" x="200.1" y="36.6">UART</text>
<g font-size="2.4" fill="#060">
<text x="199.8" y="61.9">Не устанавливать</text>
<text x="199.8" y="64.3">для CH340C</text>
<text x="127.7" y="147">D3 - Устанавливается для полной</text>
<text x="127.7" y="149.4">дешифрации портов. Если не установлена,</text>
<text x="127.7" y="151.8">замкнуть перемычки J1 и J2.</text>
</g>
<g font-size="2.4" fill="#800">
<text x="182.1" y="182">TITLE:</text>
<text x="268.3" y="185.2">REV: 1.1.1</text>
<text x="206.9" y="191.5">Company:</text>
<text x="268.1" y="192">Sheet:</text>
<text x="206.9" y="196.7">Date:</text>
<text x="239.7" y="196.7">Drawn By:</text>
</g>
<g font-size="2.1" fill="#800">
<text x="42.1" y="11.7">1</text>
<text x="88.5" y="11.7">2</text>
<text x="134.8" y="11.7">3</text>
<text x="181.2" y="11.7">4</text>
<text x="227.5" y="11.7">5</text>
<text x="16.9" y="35.2">A</text>
<text x="286.3" y="35.2">A</text>
<text x="16.9" y="81.5">B</text>
<text x="286.3" y="81.5">B</text>
<text x="16.9" y="127.9">C</text>
<text x="286.3" y="127.9">C</text>
<text x="16.9" y="174.2">D</text>
<text x="286.3" y="174.2">D</text>
<text x="42.1" y="199.9">1</text>
<text x="88.5" y="199.9">2</text>
<text x="134.8" y="199.9">3</text>
<text x="181.2" y="199.9">4</text>
<text x="227.5" y="199.9">5</text>
</g>
<g font-size="2.1" fill="#00f">
<text x="44.7" y="22.7">A1</text>
<text x="49" y="23.6">IO_CHCK</text>
<text x="65.1" y="23.6">GND</text>
<text x="71" y="22.7">B1</text>
<text x="79.3" y="22.3">GND</text>
<text x="102.2" y="22.3">D0</text>
<text x="113.3" y="22.7">2</text>
<text x="116.4" y="23.6">D0</text>
<text x="132.2" y="23.6">SOUT1</text>
<text x="140.7" y="22.7">38</text>
<text x="147.8" y="22.3">TXD1</text>
<text x="34.8" y="29.4">D5</text>
<text x="34.8" y="27">D6</text>
<text x="34.8" y="24.7">D7</text>
<text x="44.7" y="25">A2</text>
<text x="44.7" y="27.4">A3</text>
<text x="44.7" y="29.7">A4</text>
<text x="49" y="26">D7</text>
<text x="49" y="28.3">D6</text>
<text x="61.3" y="26">RESDRV</text>
<text x="65.3" y="28.3">+5V</text>
<text x="71" y="25">B2</text>
<text x="71" y="27.4">B3</text>
<text x="71" y="29.7">B4</text>
<text x="76.7" y="29.4">IORQ2</text>
<text x="77.1" y="24.7">RESET</text>
<text x="79.5" y="27">VCC</text>
<text x="102.2" y="24.7">D1</text>
<text x="102.2" y="27">D2</text>
<text x="102.2" y="29.4">D3</text>
<text x="113.3" y="25">3</text>
<text x="113.3" y="27.4">4</text>
<text x="113.3" y="29.7">5</text>
<text x="116.4" y="26">D1</text>
<text x="116.4" y="28.3">D2</text>
<text x="133.6" y="26">SIN1</text>
<text x="133.6" y="28.3">-RI1</text>
<text x="140.7" y="25">39</text>
<text x="140.7" y="27.4">43</text>
<text x="140.7" y="29.7">42</text>
<text x="146.2" y="29.4">-DCD1</text>
<text x="147.8" y="24.6">RXD1</text>
<text x="147.8" y="27">-RI1</text>
<text x="171.8" y="27">VCC</text>
<text x="34.8" y="34.1">D3</text>
<text x="34.8" y="31.8">D4</text>
<text x="44.7" y="32.1">A5</text>
<text x="44.7" y="34.5">A6</text>
<text x="49" y="30.7">D5</text>
<text x="49" y="33.1">D4</text>
<text x="49" y="35.4">D3</text>
<text x="62.5" y="30.7">IORQ2</text>
<text x="63.6" y="35.4">DRQ2</text>
<text x="65.3" y="33.1">-5V</text>
<text x="71" y="32.1">B5</text>
<text x="71" y="34.5">B6</text>
<text x="102.2" y="31.8">D4</text>
<text x="102.2" y="34.1">D5</text>
<text x="113.3" y="32.1">6</text>
<text x="113.3" y="34.5">7</text>
<text x="116.4" y="30.7">D3</text>
<text x="116.4" y="33.1">D4</text>
<text x="116.4" y="35.4">D5</text>
<text x="132" y="30.7">-DCD1</text>
<text x="132" y="35.4">-DSR1</text>
<text x="132.2" y="33.1">-DTR1</text>
<text x="140.7" y="32.1">37</text>
<text x="140.7" y="34.5">41</text>
<text x="146.2" y="34.1">-DSR1</text>
<text x="146.4" y="31.8">-DTR1</text>
<text x="171.9" y="35.3">GND</text>
<text x="190.2" y="35.7">1</text>
<text x="215.2" y="35.7">16</text>
<text x="251.6" y="35.9" transform="rotate(-90 251.6 35.9)">0</text>
<text x="254" y="35.9" transform="rotate(-90 254 35.9)">0</text>
<text x="34.8" y="41.2">D0</text>
<text x="34.8" y="38.8">D1</text>
<text x="34.8" y="36.5">D2</text>
<text x="44.7" y="36.8">A7</text>
<text x="44.7" y="39.2">A8</text>
<text x="44.7" y="41.6">A9</text>
<text x="49" y="37.8">D2</text>
<text x="49" y="40.1">D1</text>
<text x="60.1" y="40.1">-NOWAIT</text>
<text x="63.9" y="37.8">-12V</text>
<text x="71" y="36.8">B7</text>
<text x="71" y="39.2">B8</text>
<text x="71" y="41.6">B9</text>
<text x="102.2" y="36.5">D6</text>
<text x="102.2" y="38.8">D7</text>
<text x="113.3" y="36.8">8</text>
<text x="113.3" y="39.2">9</text>
<text x="116.4" y="37.8">D6</text>
<text x="116.4" y="40.1">D7</text>
<text x="132.2" y="37.8">-RTS1</text>
<text x="133.6" y="40.1">CTS1</text>
<text x="140.7" y="36.8">36</text>
<text x="140.7" y="39.2">40</text>
<text x="146.4" y="36.5">-RTS1</text>
<text x="148" y="38.8">CTS1</text>
<text x="171.8" y="40">TXD1</text>
<text x="171.8" y="37.6">RXD1</text>
<text x="190.2" y="38">2</text>
<text x="190.2" y="40.4">3</text>
<text x="193.2" y="36.6">GND</text>
<text x="193.2" y="39">TXD</text>
<text x="193.2" y="41.3">RXD</text>
<text x="207.9" y="39">R232</text>
<text x="208.1" y="41.3">RTS#</text>
<text x="209.5" y="36.6">VCC</text>
<text x="215.2" y="40.4">14</text>
<text x="215.2" y="38">15</text>
<text x="221.1" y="40">-RTS1</text>
<text x="233.4" y="41.2">UD-</text>
<text x="242.2" y="39.2">1</text>
<text x="242.2" y="41.6">2</text>
<text x="245.2" y="40.1">VBUS</text>
<text x="252.6" y="39" transform="rotate(-90 252.6 39)">0</text>
<text x="254.9" y="39" transform="rotate(-90 254.9 39)">0</text>
<text x="43.3" y="43.9">A10</text>
<text x="43.3" y="46.3">A11</text>
<text x="49" y="42.5">D0</text>
<text x="49" y="44.9">-IO_RDY</text>
<text x="49" y="47.2">AEN</text>
<text x="61" y="47.2">-SMEMW</text>
<text x="63.9" y="42.5">+12V</text>
<text x="65.1" y="44.9">GND</text>
<text x="71" y="43.9">B10</text>
<text x="71" y="46.3">B11</text>
<text x="79.3" y="43.6">GND</text>
<text x="102.2" y="43.6">A0</text>
<text x="102.2" y="45.9">A1</text>
<text x="111.9" y="43.9">10</text>
<text x="111.9" y="46.3">14</text>
<text x="116.4" y="44.9">A0</text>
<text x="116.4" y="47.2">A1</text>
<text x="132.2" y="44.9">SOUT2</text>
<text x="133.6" y="47.2">SIN2</text>
<text x="140.7" y="46.3">25</text>
<text x="140.7" y="43.9">26</text>
<text x="147.8" y="45.9">RXD2</text>
<text x="148" y="43.5">TXD2</text>
<text x="171.9" y="44.8">UD+</text>
<text x="171.9" y="47.1">UD-</text>
<text x="190.2" y="42.8">4</text>
<text x="190.2" y="45.1">5</text>
<text x="190.2" y="47.5">6</text>
<text x="193.2" y="43.7">V3</text>
<text x="193.2" y="46.1">UD+</text>
<text x="207.9" y="46.1">DCD#</text>
<text x="208.1" y="43.7">DTR#</text>
<text x="215.2" y="47.5">11</text>
<text x="215.2" y="45.1">12</text>
<text x="215.2" y="42.8">13</text>
<text x="220.7" y="44.8">-DCD1</text>
<text x="220.9" y="42.4">-DTR1</text>
<text x="222.3" y="47.1">-RI1</text>
<text x="233.4" y="43.6">UD+</text>
<text x="242.2" y="43.9">3</text>
<text x="242.2" y="46.3">4</text>
<text x="245.2" y="42.5">D-</text>
<text x="245.2" y="44.9">D+</text>
<text x="245.2" y="47.2">ID</text>
<text x="43.3" y="48.7">A12</text>
<text x="43.3" y="51">A13</text>
<text x="43.3" y="53.4">A14</text>
<text x="49" y="49.6">A19</text>
<text x="49" y="52">A18</text>
<text x="61" y="49.6">-SMEMR</text>
<text x="63.9" y="52">-IOW</text>
<text x="71" y="48.7">B12</text>
<text x="71" y="51">B13</text>
<text x="71" y="53.4">B14</text>
<text x="78.1" y="50.7">-IOW</text>
<text x="78.1" y="53">-IOR</text>
<text x="102.2" y="48.3">A2</text>
<text x="102.2" y="53">RESET</text>
<text x="111.9" y="48.7">15</text>
<text x="111.9" y="53.4">21</text>
<text x="116.4" y="49.6">A2</text>
<text x="132" y="52">-DCD2</text>
<text x="133.6" y="49.6">-RI2</text>
<text x="140.7" y="53.4">27</text>
<text x="140.7" y="51">30</text>
<text x="140.7" y="48.7">31</text>
<text x="190.2" y="49.8">7</text>
<text x="190.2" y="52.2">8</text>
<text x="193.2" y="48.4">UD-</text>
<text x="193.2" y="50.8">XI</text>
<text x="193.2" y="53.2">XO</text>
<text x="207.9" y="50.8">DSR#</text>
<text x="208.1" y="53.2">CTS#</text>
<text x="209.5" y="48.4">RI#</text>
<text x="215.2" y="52.2">9</text>
<text x="215.2" y="49.8">10</text>
<text x="220.7" y="49.5">-DSR1</text>
<text x="222.5" y="51.8">CTS1</text>
<text x="233.4" y="48.3">GND</text>
<text x="242.2" y="48.7">5</text>
<text x="245.2" y="49.6">GND</text>
<text x="251.6" y="53.9" transform="rotate(-90 251.6 53.9)">0</text>
<text x="252.6" y="50.8" transform="rotate(-90 252.6 50.8)">0</text>
<text x="254" y="53.9" transform="rotate(-90 254 53.9)">0</text>
<text x="254.9" y="50.8" transform="rotate(-90 254.9 50.8)">0</text>
<text x="34.8" y="57.8">A15</text>
<text x="43.3" y="55.8">A15</text>
<text x="43.3" y="58.1">A16</text>
<text x="49" y="54.3">A17</text>
<text x="49" y="56.7">A16</text>
<text x="49" y="59.1">A15</text>
<text x="61.3" y="56.7">-DACK3</text>
<text x="63.6" y="59.1">DRQ3</text>
<text x="63.9" y="54.3">-IOR</text>
<text x="71" y="55.8">B15</text>
<text x="71" y="58.1">B16</text>
<text x="102.2" y="55.4">-IOR</text>
<text x="102.2" y="57.8">-IOW</text>
<text x="111.9" y="55.8">24</text>
<text x="111.9" y="58.1">20</text>
<text x="116.4" y="54.3">MR</text>
<text x="116.4" y="56.7">-RD</text>
<text x="116.4" y="59.1">-WR</text>
<text x="132" y="56.7">-DSR2</text>
<text x="132.2" y="59.1">-RTS2</text>
<text x="132.2" y="54.3">-DTR2</text>
<text x="140.7" y="58.1">23</text>
<text x="140.7" y="55.8">29</text>
<text x="146.6" y="57.7">-RTS2</text>
<text x="34.8" y="64.9">A12</text>
<text x="34.8" y="62.5">A13</text>
<text x="34.8" y="60.1">A14</text>
<text x="43.3" y="60.5">A17</text>
<text x="43.3" y="62.8">A18</text>
<text x="43.3" y="65.2">A19</text>
<text x="49" y="61.4">A14</text>
<text x="49" y="63.8">A13</text>
<text x="61.3" y="61.4">-DACK1</text>
<text x="62.2" y="63.8">-DRQ1</text>
<text x="71" y="60.5">B17</text>
<text x="71" y="62.8">B18</text>
<text x="71" y="65.2">B19</text>
<text x="102.2" y="64.9">-CS</text>
<text x="102.2" y="62.5">A8</text>
<text x="111.9" y="62.8">16</text>
<text x="111.9" y="65.2">18</text>
<text x="116.4" y="63.8">CHSL</text>
<text x="133.6" y="61.4">CTS2</text>
<text x="140.7" y="60.5">28</text>
<text x="140.7" y="65.2">35</text>
<text x="148" y="60.1">CTS2</text>
<text x="34.8" y="72">A9</text>
<text x="34.8" y="69.6">A10</text>
<text x="34.8" y="67.2">A11</text>
<text x="43.3" y="67.6">A20</text>
<text x="43.3" y="69.9">A21</text>
<text x="49" y="66.2">A12</text>
<text x="49" y="68.5">A11</text>
<text x="49" y="70.9">A10</text>
<text x="60.1" y="66.2">REFRESH</text>
<text x="62.5" y="70.9">IORQ7</text>
<text x="64.4" y="68.5">BCLK</text>
<text x="71" y="67.6">B20</text>
<text x="71" y="69.9">B21</text>
<text x="102.2" y="69.6">INTR1</text>
<text x="111.9" y="69.9">34</text>
<text x="116.4" y="66.2">-CS</text>
<text x="116.4" y="70.9">INTR1</text>
<text x="133.6" y="66.2">-MF1</text>
<text x="133.6" y="68.5">-MF2</text>
<text x="140.7" y="67.6">19</text>
<text x="34.8" y="76.7">A7</text>
<text x="34.8" y="74.3">A8</text>
<text x="43.3" y="72.3">A22</text>
<text x="43.3" y="74.7">A23</text>
<text x="43.3" y="77">A24</text>
<text x="49" y="73.3">A9</text>
<text x="49" y="75.6">A8</text>
<text x="49" y="78">A7</text>
<text x="62.5" y="73.3">IORQ6</text>
<text x="62.5" y="75.6">IORQ5</text>
<text x="62.5" y="78">IORQ4</text>
<text x="71" y="72.3">B22</text>
<text x="71" y="74.7">B23</text>
<text x="71" y="77">B24</text>
<text x="76.7" y="76.7">IORQ4</text>
<text x="102.2" y="74.3">INTR2</text>
<text x="111.9" y="74.7">17</text>
<text x="111.9" y="77">32</text>
<text x="113.3" y="72.3">1</text>
<text x="116.4" y="75.6">INTR2</text>
<text x="116.4" y="73.3">-TXRDY1</text>
<text x="116.4" y="78">-TXRDY2</text>
<text x="34.8" y="83.8">A4</text>
<text x="34.8" y="81.4">A5</text>
<text x="34.8" y="79">A6</text>
<text x="43.3" y="79.4">A25</text>
<text x="43.3" y="81.8">A26</text>
<text x="49" y="80.3">A6</text>
<text x="49" y="82.7">A5</text>
<text x="61.3" y="82.7">-DACK2</text>
<text x="62.5" y="80.3">IORQ3</text>
<text x="71" y="79.4">B25</text>
<text x="71" y="81.8">B26</text>
<text x="76.7" y="79">IORQ3</text>
<text x="102.2" y="81.4">XIN</text>
<text x="102.2" y="83.8">XOUT</text>
<text x="111.9" y="81.8">11</text>
<text x="116.4" y="82.7">XIN</text>
<text x="34.8" y="88.5">A2</text>
<text x="34.8" y="86.1">A3</text>
<text x="43.3" y="84.1">A27</text>
<text x="43.3" y="86.5">A28</text>
<text x="43.3" y="88.9">A29</text>
<text x="49" y="85.1">A4</text>
<text x="49" y="87.4">A3</text>
<text x="49" y="89.8">A2</text>
<text x="64.6" y="87.4">BALE</text>
<text x="65.3" y="89.8">+5V</text>
<text x="65.8" y="85.1">T/C</text>
<text x="71" y="84.1">B27</text>
<text x="71" y="86.5">B28</text>
<text x="71" y="88.9">B29</text>
<text x="79.5" y="88.5">VCC</text>
<text x="102.2" y="89.7">-CS</text>
<text x="111.9" y="84.1">13</text>
<text x="116.4" y="85.1">XOUT</text>
<text x="159.4" y="87.3">IORQ2</text>
<text x="171.8" y="84.9">VCC</text>
<text x="34.8" y="93.2">A0</text>
<text x="34.8" y="90.9">A1</text>
<text x="43.3" y="91.2">A30</text>
<text x="43.3" y="93.6">A31</text>
<text x="49" y="92.2">A1</text>
<text x="49" y="94.5">A0</text>
<text x="65.1" y="92.2">OSC</text>
<text x="65.1" y="94.5">GND</text>
<text x="71" y="91.2">B30</text>
<text x="71" y="93.6">B31</text>
<text x="79.3" y="93.2">GND</text>
<text x="102.2" y="94.4">A3</text>
<text x="113.3" y="94.8">1</text>
<text x="144" y="92.6" transform="rotate(-90 144 92.6)">1</text>
<text x="154.7" y="92.6" transform="rotate(-90 154.7 92.6)">1</text>
<text x="194.9" y="93.6">1</text>
<text x="198" y="94.5">C1+</text>
<text x="209.1" y="90.3" transform="rotate(-90 209.1 90.3)">16</text>
<text x="210" y="96" transform="rotate(-90 210 96)">VCC</text>
<text x="222.3" y="96">2</text>
<text x="102.2" y="96.8">A4</text>
<text x="102.2" y="99.1">A5</text>
<text x="102.2" y="101.5">A6</text>
<text x="113.3" y="97.1">2</text>
<text x="113.3" y="99.5">3</text>
<text x="113.3" y="101.9">4</text>
<text x="142.9" y="97.1">2</text>
<text x="153.5" y="97.1">2</text>
<text x="194.9" y="98.3">3</text>
<text x="198" y="99.3">C1-</text>
<text x="204.6" y="98.6">VDoubler</text>
<text x="218.1" y="96.9">V+</text>
<text x="102.2" y="103.9">A7</text>
<text x="102.2" y="106.2">A9</text>
<text x="113.3" y="104.2">5</text>
<text x="113.3" y="106.6">6</text>
<text x="124.2" y="104.2">8</text>
<text x="144" y="103.5" transform="rotate(-90 144 103.5)">3</text>
<text x="154.7" y="103.5" transform="rotate(-90 154.7 103.5)">3</text>
<text x="159.4" y="107.4">IORQ3</text>
<text x="159.4" y="105.1">IORQ4</text>
<text x="194.9" y="103">4</text>
<text x="194.9" y="107.8">5</text>
<text x="198" y="104">C2+</text>
<text x="218.1" y="106.4">V-</text>
<text x="222.3" y="105.4">6</text>
<text x="58.8" y="112.5">1</text>
<text x="61.2" y="113.7">E/D</text>
<text x="92.5" y="112.2">VCC</text>
<text x="111.9" y="109">11</text>
<text x="111.9" y="111.3">12</text>
<text x="159.6" y="111">INTR2</text>
<text x="159.6" y="113.3">INTR1</text>
<text x="198" y="108.7">C2-</text>
<text x="204.6" y="108">VInverter</text>
<text x="70.6" y="116.1">OUTPUT</text>
<text x="79.4" y="114.9">3</text>
<text x="92.3" y="119.2">GND</text>
<text x="92.5" y="114.5">XIN</text>
<text x="171.8" y="119.2">-RTS2</text>
<text x="171.8" y="114.5">TXD2</text>
<text x="193.5" y="114.9">11</text>
<text x="193.5" y="119.6">10</text>
<text x="198" y="115.8">T1IN</text>
<text x="214" y="115.8">T1OUT</text>
<text x="222.3" y="119.6">7</text>
<text x="222.3" y="114.9">14</text>
<text x="235.8" y="114.5">TD2</text>
<text x="235.8" y="119.2">RS2</text>
<text x="92.5" y="124">XIN</text>
<text x="102.2" y="125.2">A10</text>
<text x="113.3" y="125.5">1</text>
<text x="171.8" y="123.9">RXD2</text>
<text x="193.5" y="124.3">12</text>
<text x="198" y="120.5">T2IN</text>
<text x="198" y="125.3">R1OUT</text>
<text x="214" y="120.5">T2OUT</text>
<text x="215.2" y="125.3">R1IN</text>
<text x="222.3" y="124.3">13</text>
<text x="235.8" y="124">RD2</text>
<text x="102.2" y="127.5">A11</text>
<text x="102.2" y="129.9">A12</text>
<text x="111.9" y="130.2">13</text>
<text x="113.3" y="127.9">2</text>
<text x="124.2" y="127.9">12</text>
<text x="128.9" y="127.5">CS1</text>
<text x="171.8" y="128.7">CTS2</text>
<text x="194.9" y="129.1">9</text>
<text x="198" y="130">R2OUT</text>
<text x="210" y="131.2" transform="rotate(-90 210 131.2)">GND</text>
<text x="215.2" y="130">R2IN</text>
<text x="222.3" y="129.1">8</text>
<text x="235.8" y="128.7">CL2</text>
<text x="91.1" y="135.8">XOUT</text>
<text x="171.8" y="135.8">GND</text>
<text x="209.1" y="135.7" transform="rotate(-90 209.1 135.7)">15</text>
<text x="102.2" y="139.3">A13</text>
<text x="102.2" y="141.7">A14</text>
<text x="113.3" y="139.7">3</text>
<text x="113.3" y="142.1">4</text>
<text x="124.2" y="142.1">6</text>
<text x="128.9" y="141.7">CS2</text>
<text x="92.3" y="147.6">GND</text>
<text x="102.2" y="144.1">A15</text>
<text x="113.3" y="144.4">5</text>
<text x="92.5" y="154.7">VCC</text>
<text x="102.2" y="153.5">GND</text>
<text x="113.3" y="153.9">9</text>
<text x="111.9" y="156.3">10</text>
<text x="111.9" y="158.6">11</text>
<text x="124.2" y="156.3">8</text>
<text x="92.3" y="171.3">GND</text>
</g>
<g font-size="2.1" fill="#000080">
<text x="57.8" y="20.1">X1</text>
<text x="126.3" y="20.1">D1</text>
<text x="202" y="33.1">D4</text>
<text x="244.3" y="35.5">X5</text>
<text x="199.1" y="56.8">CH340G</text>
<text x="187.2" y="64.1">12MHz</text>
<text x="189.1" y="62.1">ZQ1</text>
<text x="244.2" y="61.5">Micro USB</text>
<text x="175.8" y="69.8">22nF</text>
<text x="177.2" y="67.4">C10</text>
<text x="184" y="75.7">22p</text>
<text x="185.5" y="73.3">C3</text>
<text x="198.2" y="75.7">22p</text>
<text x="199.6" y="73.3">C9</text>
<text x="122.2" y="89.3">PC16552D</text>
<text x="118" y="92.2">D2</text>
<text x="178.8" y="92.1">C11</text>
<text x="183.6" y="91.2">1uF</text>
<text x="200.8" y="91">D5</text>
<text x="230.9" y="93.6">1uF</text>
<text x="235.6" y="94.4">C15</text>
<text x="56.4" y="98.1">ISA-8</text>
<text x="147.1" y="98">J5</text>
<text x="157.8" y="98">J6</text>
<text x="178.8" y="101.5">C12</text>
<text x="183.6" y="100.7">1uF</text>
<text x="230.9" y="103">1uF</text>
<text x="235.6" y="103.9">C16</text>
<text x="61.7" y="108.8">ZQ2</text>
<text x="66.5" y="108.8">1.8432MHz</text>
<text x="114.3" y="115.9">К1533ЛА2</text>
<text x="264.7" y="114.7">X4</text>
<text x="117.1" y="123">D3.1</text>
<text x="149" y="123">J1</text>
<text x="73" y="128.7">1.8432MHz</text>
<text x="73.1" y="131.1">ZQ3</text>
<text x="149" y="130.1">J2</text>
<text x="60.7" y="134.5">1M</text>
<text x="60.7" y="132.4">R30</text>
<text x="80.8" y="132.4">R1</text>
<text x="80.8" y="134.5">1k5</text>
<text x="114.3" y="134.8">К1533ЛЕ4</text>
<text x="117.1" y="137.1">D3.2</text>
<text x="212.2" y="134.7">MAX232EPE</text>
<text x="58" y="141.9">C14</text>
<text x="73.3" y="141.9">C13</text>
<text x="261.1" y="140.7">USART-DB9</text>
<text x="58" y="144">22p</text>
<text x="73.3" y="144">22p</text>
<text x="114.3" y="149">К1533ЛЕ4</text>
<text x="117.1" y="151.3">D3.3</text>
<text x="35.1" y="165.5">0.1uF</text>
<text x="36.5" y="163.2">C1</text>
<text x="43.4" y="165.5">0.1uF</text>
<text x="44.8" y="163.2">C2</text>
<text x="51.6" y="165.5">0.1uF</text>
<text x="53" y="163.2">C4</text>
<text x="59.9" y="165.5">0.1uF</text>
<text x="61.3" y="163.2">C5</text>
<text x="69.4" y="165.5">0.1uF</text>
<text x="70.8" y="163.2">C6</text>
<text x="78.8" y="165.5">0.1uF</text>
<text x="80.2" y="163.2">C7</text>
<text x="89.1" y="165.5">330uF</text>
<text x="90.2" y="163.2">C8</text>
<text x="114.3" y="163.1">К1533ЛЕ4</text>
</g>
<g font-size="2.1" fill="#f00">
<text x="74.4" y="113.7">VDD</text>
<text x="79.4" y="112.5">4</text>
</g>
<g font-size="2.1">
<text x="58.8" y="114.9">2</text>
<text x="61.2" y="116.1">GND</text>
<text x="261.1" y="117.2">1</text>
<text x="261.1" y="119.6">6</text>
<text x="261.1" y="122">2</text>
<text x="261.1" y="124.3">7</text>
<text x="272" y="122">11</text>
<text x="261.1" y="126.7">3</text>
<text x="261.1" y="131.4">4</text>
<text x="261.1" y="129.1">8</text>
<text x="261.1" y="136.2">5</text>
<text x="261.1" y="133.8">9</text>
<text x="272" y="133.8">10</text>
</g>
</svg>
